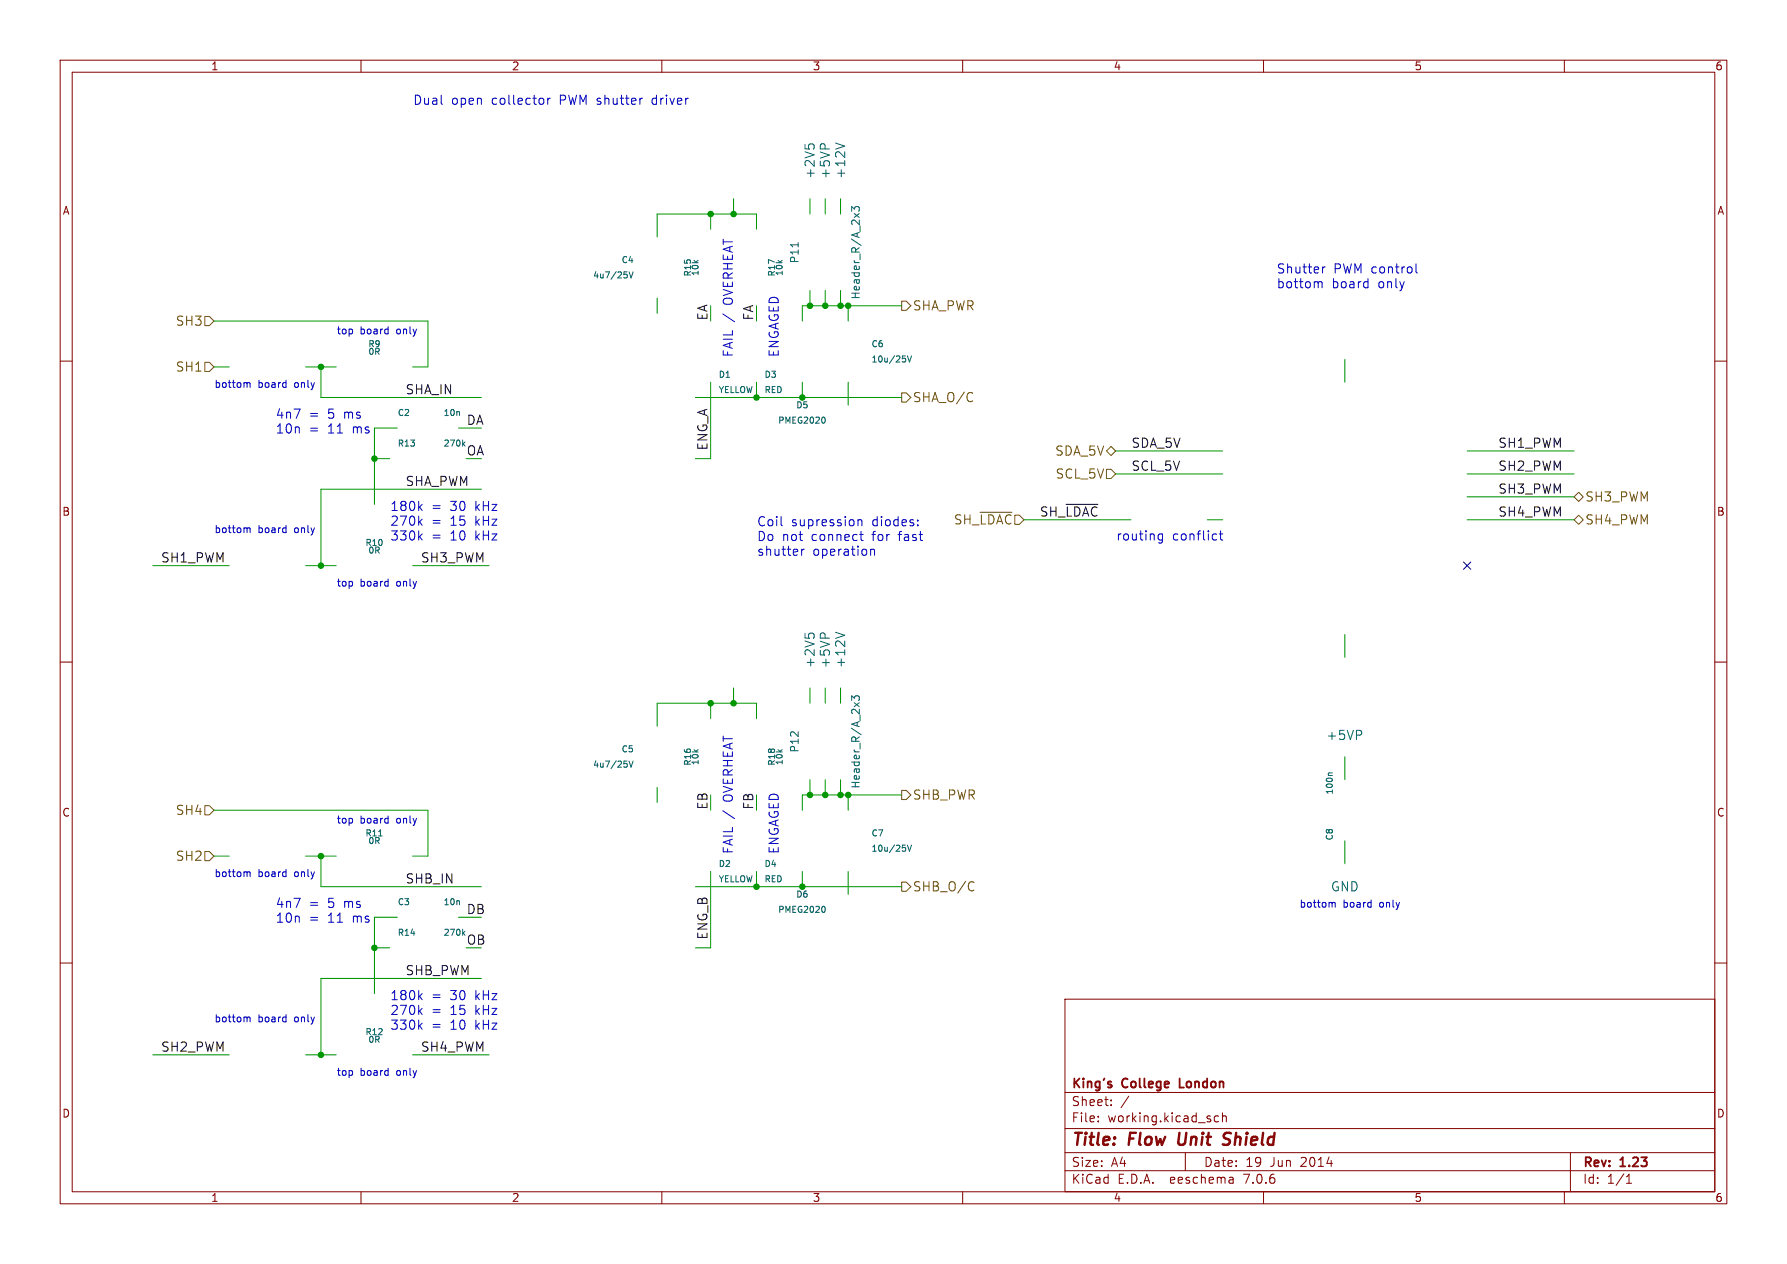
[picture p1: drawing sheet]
<svg xmlns="http://www.w3.org/2000/svg" width="297mm" height="210mm" viewBox="0 0 297 210" stroke-linecap="round" stroke-linejoin="round" font-family="sans-serif">
<g fill="none" stroke="#840000" stroke-width=".17">
<path d="M10 10h277v190h-277zM12 12h273v186h-273zM60 10v2M110 10v2M160 10v2M210 10v2M260 10v2M10 60h2M285 60h2M10 110h2M285 110h2M10 160h2"/>
<path d="M285 160h2M177 166h108v32h-108zM60 198v2M110 198v2M160 198v2M177 194.5h108M177 191.5h108M177 187.5h108M177 181.5h108M182.5 186.3v.1M182.5 185.5v.1M184.7 183.6v.1"/>
<path d="M184.7 182.8v.1M187.6 182.1l-1.3 2M197 191.5v3M202.5 185.5l-.4-.1-.3 .3v.4l.2 .2h.5M203.2 185.5l.2-.1 .3 .1 .1 .9M203.2 184.9v1.5M204.9 195.7l.1 .9M205 196.5l-.2 .1M205 196h-.2M210 198v2M260 198v2M261 191.5v6.5"/>
<path d="M270.3 196.6h.9M270.3 195.5l.4-.4v1.5"/>
</g>
<path d="M196 188.2l-.2 1.6 .4 .4M204.3 190a.85 .85 0 0 1-1.1 .1M204.3 188.2h-.5a.49 .49 0 0 0-.4 .4 .49 .49 0 0 0 .3 .6l.6 .2" fill="none" stroke="#840000" stroke-width=".4"/>
<path d="M196.1 179.2v1.5h.7" fill="none" stroke="#840000" stroke-width=".3"/>
<g fill="none" stroke="#725600" stroke-width=".17">
<path d="M34 52.6h.8l.8 .7-.8 .8h-.8zM149.9 50h.7l.8 .8-.8 .8h-.7zM34 60.2h.8l.8 .8-.8 .7h-.8zM149.9 65.3h.7l.8 .7-.8 .8h-.7zM161.6 65.3l.1 .1M161.7 66.6l-.1 .1M183.9 78h.8l.7 .7-.7 .8h-.8zM184.7 74.2l.7 .7-.7 .8-.8-.8zM162.9 85.1h5.3M261.6 82.6l.8-.8 .7 .8-.7 .7zM262.4 85.6l.7 .8-.7 .7-.8-.7zM34 133.9h.8l.8 .7-.8 .8h-.8z"/>
<path d="M149.9 131.3h.7l.8 .8-.8 .7h-.7zM34 141.5h.8l.8 .7-.8 .8h-.8zM149.9 146.6h.7l.8 .7-.8 .8h-.7zM161.6 146.5l.3 .1M161.9 147.9l-.3 .1"/>
</g>
<path d="M177.2 83.8h5.3" fill="none" stroke="#0f0f0f" stroke-width=".17"/>
<g fill="none" stroke="#0000c2" stroke-width=".17">
<path d="M90.3 16.5v.7M91 16.3v1M91.5 16.3l-.3 .1-.2 .2M106.6 16.3h.2M120.1 52.2l2 1.3M219.2 46.9h.5v.9M219.8 44.3v1.1M220.2 44.3l-.2 .1-.2 .2M235.3 43.8v1.3l.3 .3M41.1 63.6h.4l.1 .8M41.1 87.8h.4l.1 .7M69.7 84.2l.5 .6"/>
<path d="M69.7 86.7l.5 .6M69.7 89.1l.5 .6M70.2 83.8l-.6 .6M70.2 86.3l-.6 .5M70.2 88.7l-.6 .6M129.9 87.3l.1 .1M133.2 91.2v1.1M133.7 91.2l-.3 .1-.2 .2M142.6 86.3v1.1M142.6 86.5l.2-.2 .4 .1v1M142.9 88.8h.6M143.1 88.3v1.3l.1 .1 .3 .1"/>
<path d="M144.7 91.4l.2-.2 .4 .1 .1 1M144.7 91.2v1.1M152.5 87.2v.2M152.5 86.4v.2M192.5 89.4l.3 .3h.4M193.2 88.7v1.2l-.3 .3h-.3M193.2 88.8l-.4-.1-.3 .3M202.1 88.7l.1 .1M202.2 89.7h-.1M202.6 88.7h.6M202.9 88.2v1.3v.2h.3M120.1 134.7l2 1.3"/>
<path d="M41.1 144.9h.4l.1 .7M221.5 150h.4v.7M41.1 169h.4l.1 .8M69.7 165.5l.5 .6M69.7 168l.5 .6M69.7 170.4l.5 .6M70.2 165.1l-.6 .6M70.2 167.5l-.6 .6M70.2 170l-.6 .6"/>
</g>
<g fill="none" stroke="#009600" stroke-width=".17">
<path d="M118.1 35.6v2.5M121.9 33v2.6M125.7 38.1v-2.5h-16.5v3.8M134.6 33v2.6M137.2 33v2.6M139.7 33v2.6M35.6 53.3h35.5v7.7h-2.5M109.2 49.5v2.6M134.6 48.3v2.5M137.2 48.3v2.5M139.7 48.3v2.5M141 50.8v2.5"/>
<path d="M149.9 50.8h-16.6v2.5M223.5 59.7v3.8M35.6 61h2.5M50.8 61h5.1M53.3 61v5h26.7M62.2 76.2h2.6M66 71.1h-3.8v12.7M76.2 71.1h3.8M115.6 66h34.3M118.1 63.5v12.7h-2.5M125.7 63.5v2.5M133.3 63.5v2.5"/>
<path d="M141 63.5v3.8M185.4 78.7h17.8M185.4 74.9h17.8M243.8 78.7h17.8M243.8 74.9h17.8M25.4 94h12.7M50.8 94h5.1M68.6 94h12.7M80 81.3h-26.7v12.7M170.2 86.4h17.8M200.7 86.4h2.5M243.8 86.4h17.8"/>
<path d="M243.8 82.6h17.8M118.1 116.8v2.6M121.9 114.3v2.5M125.7 119.4v-2.6h-16.5v3.9M134.6 114.3v2.5M137.2 114.3v2.5M139.7 114.3v2.5M223.5 105.4v3.8M35.6 134.6h35.5v7.6h-2.5M109.2 130.8v2.6M134.6 129.5v2.6M137.2 129.5v2.6"/>
<path d="M139.7 129.5v2.6M141 132.1v2.5M149.9 132.1h-16.6v2.5M223.5 125.7v3.8M223.5 139.7v3.8M35.6 142.2h2.5M50.8 142.2h5.1M53.3 142.2v5.1h26.7M62.2 157.5h2.6M66 152.4h-3.8v12.7M76.2 152.4h3.8M115.6 147.3h34.3"/>
<path d="M118.1 144.8v12.7h-2.5M125.7 144.8v2.5M133.3 144.8v2.5M141 144.8v3.8M25.4 175.3h12.7M50.8 175.3h5.1M68.6 175.3h12.7M80 162.6h-26.7v12.7"/>
</g>
<path d="M243.2 93.4l1.2 1.2M244.4 93.4l-1.2 1.2" fill="none" stroke="#000084" stroke-width=".17"/>
<g fill="none" stroke="#006464" stroke-width=".17">
<path d="M133.8 24v.7M134.4 24.2l.3-.3h.3l.3 .3M136.5 23.9h.5M138.9 23.8l1.5 .5M141.5 35.1v-.8l.5 .4 .2-.3h.5l.1 .2-.1 .5M142 35.5l.8 .6M142.8 35.5l-.8 .6M103.7 45.2h.5M104.2 45.6l.1 .1-.1 .4M104.5 45.2l.4 1 .3-1M132.7 40.3v.7M150 59.1h.5"/>
<path d="M150.4 59.6l.1 .1-.1 .4M150.8 59.1l.4 1.1 .3-1.1M77.3 73.4l-.4 .4M136.9 69.3a.64 .64 0 0 1 0 1M133.8 105.3v.7M134.4 105.5l.3-.3h.3l.3 .3M136.5 105.2h.5M138.9 105l1.5 .6M141.5 116.4v-.8l.5 .4 .2-.3h.5l.1 .1-.1 .6M142 116.7l.8 .7M142.8 116.7l-.8 .7M62.9 138.9h.6"/>
<path d="M103.7 126.4h.5M104.2 126.9l.1 .1-.1 .4M104.5 126.4l.4 1.1 .3-1.1M221.4 128.4h-.5l-.1 .3M226.2 121.5v.5M77.3 154.7l-.4 .4M136.9 150.6a.64 .64 0 0 1 0 1M150 140.4h.5M150.4 140.9l.1 .1-.1 .4M150.8 140.4l.4 1 .3-1"/>
</g>
<g fill="#009600" stroke="#009600" stroke-width=".17">
<circle cx="141" cy="132.1" r=".46"/>
<circle cx="139.7" cy="132.1" r=".46"/>
<circle cx="139.7" cy="50.8" r=".46"/>
<circle cx="141" cy="50.8" r=".46"/>
<circle cx="118.1" cy="116.8" r=".46"/>
<circle cx="53.3" cy="94" r=".46"/>
<circle cx="137.2" cy="132.1" r=".46"/>
<circle cx="125.7" cy="66" r=".46"/>
<circle cx="133.3" cy="66" r=".46"/>
<circle cx="137.2" cy="50.8" r=".46"/>
<circle cx="134.6" cy="50.8" r=".46"/>
<circle cx="121.9" cy="35.6" r=".46"/>
<circle cx="118.1" cy="35.6" r=".46"/>
<circle cx="62.2" cy="157.5" r=".46"/>
<circle cx="53.3" cy="142.2" r=".46"/>
<circle cx="53.3" cy="175.3" r=".46"/>
<circle cx="53.3" cy="61" r=".46"/>
<circle cx="62.2" cy="76.2" r=".46"/>
<circle cx="125.7" cy="147.3" r=".46"/>
<circle cx="133.3" cy="147.3" r=".46"/>
<circle cx="121.9" cy="116.8" r=".46"/>
<circle cx="134.6" cy="132.1" r=".46"/>
</g>
<g font-size="2.8" fill="#840000">
<text x="178" y="190.9">Title:</text>
<text x="187.7" y="190.9">Flow</text>
<text x="196.6" y="190.9">Unit</text>
<text x="205" y="190.9">Shield</text>
</g>
<g font-size="2.1" fill="#0000c2">
<text x="68.6" y="17.5">Dual</text>
<text x="75" y="17.5">open</text>
<text x="81.7" y="17.5">collector</text>
<text x="93.1" y="17.5">PWM shutter</text>
<text x="108.7" y="17.5">driver</text>
<text x="212.1" y="45.6">Shutter</text>
<text x="221.6" y="45.6">PWM control</text>
<text x="121.9" y="50.6" transform="rotate(-90 121.9 50.6)">OVERHEAT</text>
<text x="212.1" y="48">bottom</text>
<text x="221.3" y="48">board</text>
<text x="229.1" y="48">only</text>
<text x="121.9" y="59.4" transform="rotate(-90 121.9 59.4)">FAIL /</text>
<text x="129.5" y="59.4" transform="rotate(-90 129.5 59.4)">ENGAGED</text>
<text x="45.7" y="69.7">4n7</text>
<text x="51.3" y="69.7">=</text>
<text x="54.5" y="69.7">5</text>
<text x="57.3" y="69.7">ms</text>
<text x="45.7" y="72.1">10n</text>
<text x="51.3" y="72.1">=</text>
<text x="54.5" y="72.1">11</text>
<text x="58.7" y="72.1">ms</text>
<text x="64.8" y="85">180k</text>
<text x="64.8" y="87.5">270k</text>
<text x="64.8" y="89.9">330k</text>
<text x="71.7" y="85">=</text>
<text x="71.7" y="87.5">=</text>
<text x="71.7" y="89.9">=</text>
<text x="74.9" y="85">30</text>
<text x="74.9" y="87.5">15</text>
<text x="74.9" y="89.9">10</text>
<text x="79.1" y="85">kHz</text>
<text x="79.1" y="87.5">kHz</text>
<text x="79.1" y="89.9">kHz</text>
<text x="125.7" y="87.6">Coil</text>
<text x="131.5" y="87.6">supression</text>
<text x="145" y="87.6">diodes:</text>
<text x="185.4" y="89.9">routing</text>
<text x="194.8" y="89.9">conflict</text>
<text x="125.7" y="90">Do</text>
<text x="125.7" y="92.5">shutter</text>
<text x="129.9" y="90">not</text>
<text x="134.9" y="90">connect</text>
<text x="135" y="92.5">operation</text>
<text x="145.1" y="90">for</text>
<text x="149.6" y="90">fast</text>
<text x="121.9" y="133.2" transform="rotate(-90 121.9 133.2)">OVERHEAT</text>
<text x="121.9" y="142" transform="rotate(-90 121.9 142)">FAIL /</text>
<text x="129.5" y="142" transform="rotate(-90 129.5 142)">ENGAGED</text>
<text x="45.7" y="151">4n7</text>
<text x="45.7" y="153.4">10n</text>
<text x="51.3" y="151">=</text>
<text x="51.3" y="153.4">=</text>
<text x="54.5" y="151">5</text>
<text x="54.5" y="153.4">11</text>
<text x="57.3" y="151">ms</text>
<text x="58.7" y="153.4">ms</text>
<text x="64.8" y="166.3">180k</text>
<text x="71.7" y="166.3">=</text>
<text x="74.9" y="166.3">30</text>
<text x="79.1" y="166.3">kHz</text>
<text x="64.8" y="168.7">270k</text>
<text x="64.8" y="171.2">330k</text>
<text x="71.7" y="168.7">=</text>
<text x="71.7" y="171.2">=</text>
<text x="74.9" y="168.7">15</text>
<text x="74.9" y="171.2">10</text>
<text x="79.1" y="168.7">kHz</text>
<text x="79.1" y="171.2">kHz</text>
</g>
<g font-size="2.1" fill="#006464">
<text x="135.6" y="29.8" transform="rotate(-90 135.6 29.8)">+2V5</text>
<text x="138.2" y="29.8" transform="rotate(-90 138.2 29.8)">+5VP</text>
<text x="140.7" y="29.8" transform="rotate(-90 140.7 29.8)">+12V</text>
<text x="77.5" y="75.8">OA</text>
<text x="135.6" y="111.1" transform="rotate(-90 135.6 111.1)">+2V5</text>
<text x="138.2" y="111.1" transform="rotate(-90 138.2 111.1)">+5VP</text>
<text x="140.7" y="111.1" transform="rotate(-90 140.7 111.1)">+12V</text>
<text x="220.4" y="123.2">+5VP</text>
<text x="221.1" y="148.3">GND</text>
<text x="77.5" y="157.1">OB</text>
</g>
<g font-size="2.1" fill="#009600">
<text x="117.7" y="53.3" transform="rotate(-90 117.7 53.3)">EA</text>
<text x="125.3" y="53.3" transform="rotate(-90 125.3 53.3)">FA</text>
<text x="117.7" y="134.6" transform="rotate(-90 117.7 134.6)">EB</text>
<text x="125.3" y="134.6" transform="rotate(-90 125.3 134.6)">FB</text>
</g>
<g font-size="2.1" fill="#725600">
<text x="151.6" y="51.8">SHA_PWR</text>
<text x="29.2" y="54.3">SH3</text>
<text x="29.2" y="62">SH1</text>
<text x="151.6" y="67">SHA_O/C</text>
<text x="175.3" y="75.9">SDA_5V</text>
<text x="175.4" y="79.7">SCL_5V</text>
<text x="263.4" y="83.5">SH3_PWM</text>
<text x="158.5" y="87.4">SH_~{LDAC}</text>
<text x="263.4" y="87.4">SH4_PWM</text>
<text x="29.2" y="135.6">SH4</text>
<text x="151.6" y="133.1">SHB_PWR</text>
<text x="29.2" y="143.2">SH2</text>
<text x="151.6" y="148.3">SHB_O/C</text>
</g>
<g font-size="2.1" fill="#0f0f0f">
<text x="67.3" y="65.6">SHA_IN</text>
<text x="77.5" y="70.7">DA</text>
<text x="117.7" y="74.9" transform="rotate(-90 117.7 74.9)">ENG_A</text>
<text x="188" y="74.5">SDA_5V</text>
<text x="248.9" y="74.5">SH1_PWM</text>
<text x="67.3" y="80.9">SHA_PWM</text>
<text x="188" y="78.3">SCL_5V</text>
<text x="248.9" y="78.3">SH2_PWM</text>
<text x="248.9" y="82.1">SH3_PWM</text>
<text x="172.7" y="85.9">SH_~{LDAC}</text>
<text x="248.9" y="85.9">SH4_PWM</text>
<text x="26.7" y="93.6">SH1_PWM</text>
<text x="69.8" y="93.6">SH3_PWM</text>
<text x="67.3" y="146.9">SHB_IN</text>
<text x="77.5" y="152">DB</text>
<text x="117.7" y="156.2" transform="rotate(-90 117.7 156.2)">ENG_B</text>
<text x="67.3" y="162.1">SHB_PWM</text>
<text x="26.7" y="174.8">SH2_PWM</text>
<text x="69.8" y="174.8">SH4_PWM</text>
</g>
<g font-size="2.1" fill="#840000">
<text x="178" y="184">Sheet:</text>
<text x="178" y="181.2">King's</text>
<text x="186.6" y="181.2">College</text>
<text x="196.7" y="181.2">London</text>
<text x="178" y="186.7">File:</text>
<text x="184.1" y="186.7">working.kicad_sch</text>
<text x="178" y="196.9">KiCad</text>
<text x="178" y="194.1">Size:</text>
<text x="184.7" y="194.1">A4</text>
<text x="185.7" y="196.9">E.D.A.</text>
<text x="194.6" y="196.9">eeschema</text>
<text x="200" y="194.1">Date:</text>
<text x="207" y="196.9">7.0.6</text>
<text x="207" y="194.1">19</text>
<text x="211.2" y="194.1">Jun</text>
<text x="216.3" y="194.1">2014</text>
<text x="263" y="194.3">Rev:</text>
<text x="263" y="196.9">Id:</text>
<text x="267.1" y="196.9">1/1</text>
<text x="269.4" y="194.3">1.23</text>
</g>
<g font-size="1.8" fill="#840000">
<text x="35" y="11.9">1</text>
<text x="85" y="11.9">2</text>
<text x="135" y="11.9">3</text>
<text x="185" y="11.9">4</text>
<text x="235" y="11.9">5</text>
<text x="285" y="11.9">6</text>
<text x="10.3" y="35.9">A</text>
<text x="285.3" y="35.9">A</text>
<text x="10.3" y="85.9">B</text>
<text x="285.3" y="85.9">B</text>
<text x="10.3" y="135.9">C</text>
<text x="285.3" y="135.9">C</text>
<text x="10.3" y="185.9">D</text>
<text x="285.3" y="185.9">D</text>
<text x="35" y="199.9">1</text>
<text x="85" y="199.9">2</text>
<text x="135" y="199.9">3</text>
<text x="185" y="199.9">4</text>
<text x="235" y="199.9">5</text>
<text x="285" y="199.9">6</text>
</g>
<g font-size="1.8" fill="#006464">
<text x="132.9" y="43.9" transform="rotate(-90 132.9 43.9)">P11</text>
<text x="143.1" y="49.8" transform="rotate(-90 143.1 49.8)">Header_R/A_2x3</text>
<text x="132.9" y="125.1" transform="rotate(-90 132.9 125.1)">P12</text>
<text x="143.1" y="131.1" transform="rotate(-90 143.1 131.1)">Header_R/A_2x3</text>
</g>
<g font-size="1.7" fill="#0000c2">
<text x="55.9" y="55.6">top</text>
<text x="59.9" y="55.6">board</text>
<text x="66" y="55.6">only</text>
<text x="35.6" y="64.5">bottom</text>
<text x="42.9" y="64.5">board</text>
<text x="49.1" y="64.5">only</text>
<text x="35.6" y="88.7">bottom</text>
<text x="42.9" y="88.7">board</text>
<text x="49.1" y="88.7">only</text>
<text x="55.9" y="97.5">top</text>
<text x="59.9" y="97.5">board</text>
<text x="66" y="97.5">only</text>
<text x="55.9" y="136.9">top</text>
<text x="59.9" y="136.9">board</text>
<text x="66" y="136.9">only</text>
<text x="35.6" y="145.8">bottom</text>
<text x="42.9" y="145.8">board</text>
<text x="49.1" y="145.8">only</text>
<text x="215.9" y="150.9">bottom</text>
<text x="223.2" y="150.9">board</text>
<text x="229.4" y="150.9">only</text>
<text x="35.6" y="169.9">bottom</text>
<text x="42.9" y="169.9">board</text>
<text x="49.1" y="169.9">only</text>
<text x="55.9" y="178.8">top</text>
<text x="59.9" y="178.8">board</text>
<text x="66" y="178.8">only</text>
</g>
<g font-size="1.4" fill="#006464">
<text x="98.5" y="46.5">4u7/25V</text>
<text x="103.2" y="43.9">C4</text>
<text x="115" y="46.1" transform="rotate(-90 115 46.1)">R15</text>
<text x="116.3" y="46" transform="rotate(-90 116.3 46)">10k</text>
<text x="129" y="46.1" transform="rotate(-90 129 46.1)">R17</text>
<text x="130.3" y="46" transform="rotate(-90 130.3 46)">10k</text>
<text x="61.1" y="57.9">R9</text>
<text x="61.1" y="59.2">0R</text>
<text x="144.7" y="57.9">C6</text>
<text x="119.3" y="63">D1</text>
<text x="119.3" y="65.5">YELLOW</text>
<text x="127" y="63">D3</text>
<text x="127" y="65.5">RED</text>
<text x="144.7" y="60.4">10u/25V</text>
<text x="66" y="69.3">C2</text>
<text x="73.6" y="69.3">10n</text>
<text x="129.2" y="70.6">PMEG2020</text>
<text x="132.2" y="68">D5</text>
<text x="66" y="74.4">R13</text>
<text x="73.6" y="74.4">270k</text>
<text x="60.6" y="90.9">R10</text>
<text x="61.1" y="92.2">0R</text>
<text x="103.2" y="125.2">C5</text>
<text x="98.5" y="127.7">4u7/25V</text>
<text x="115" y="127.3" transform="rotate(-90 115 127.3)">R16</text>
<text x="116.3" y="127.2" transform="rotate(-90 116.3 127.2)">10k</text>
<text x="129" y="127.3" transform="rotate(-90 129 127.3)">R18</text>
<text x="130.3" y="127.2" transform="rotate(-90 130.3 127.2)">10k</text>
<text x="221.7" y="132.1" transform="rotate(-90 221.7 132.1)">100n</text>
<text x="60.6" y="139.2">R11</text>
<text x="61.1" y="140.4">0R</text>
<text x="144.7" y="139.2">C7</text>
<text x="144.7" y="141.7">10u/25V</text>
<text x="221.7" y="139.7" transform="rotate(-90 221.7 139.7)">C8</text>
<text x="119.3" y="144.2">D2</text>
<text x="119.3" y="146.8">YELLOW</text>
<text x="127" y="144.2">D4</text>
<text x="127" y="146.8">RED</text>
<text x="132.2" y="149.3">D6</text>
<text x="66" y="150.6">C3</text>
<text x="66" y="155.7">R14</text>
<text x="73.6" y="150.6">10n</text>
<text x="73.6" y="155.7">270k</text>
<text x="129.2" y="151.9">PMEG2020</text>
<text x="60.6" y="172.2">R12</text>
<text x="61.1" y="173.5">0R</text>
</g>
</svg>
